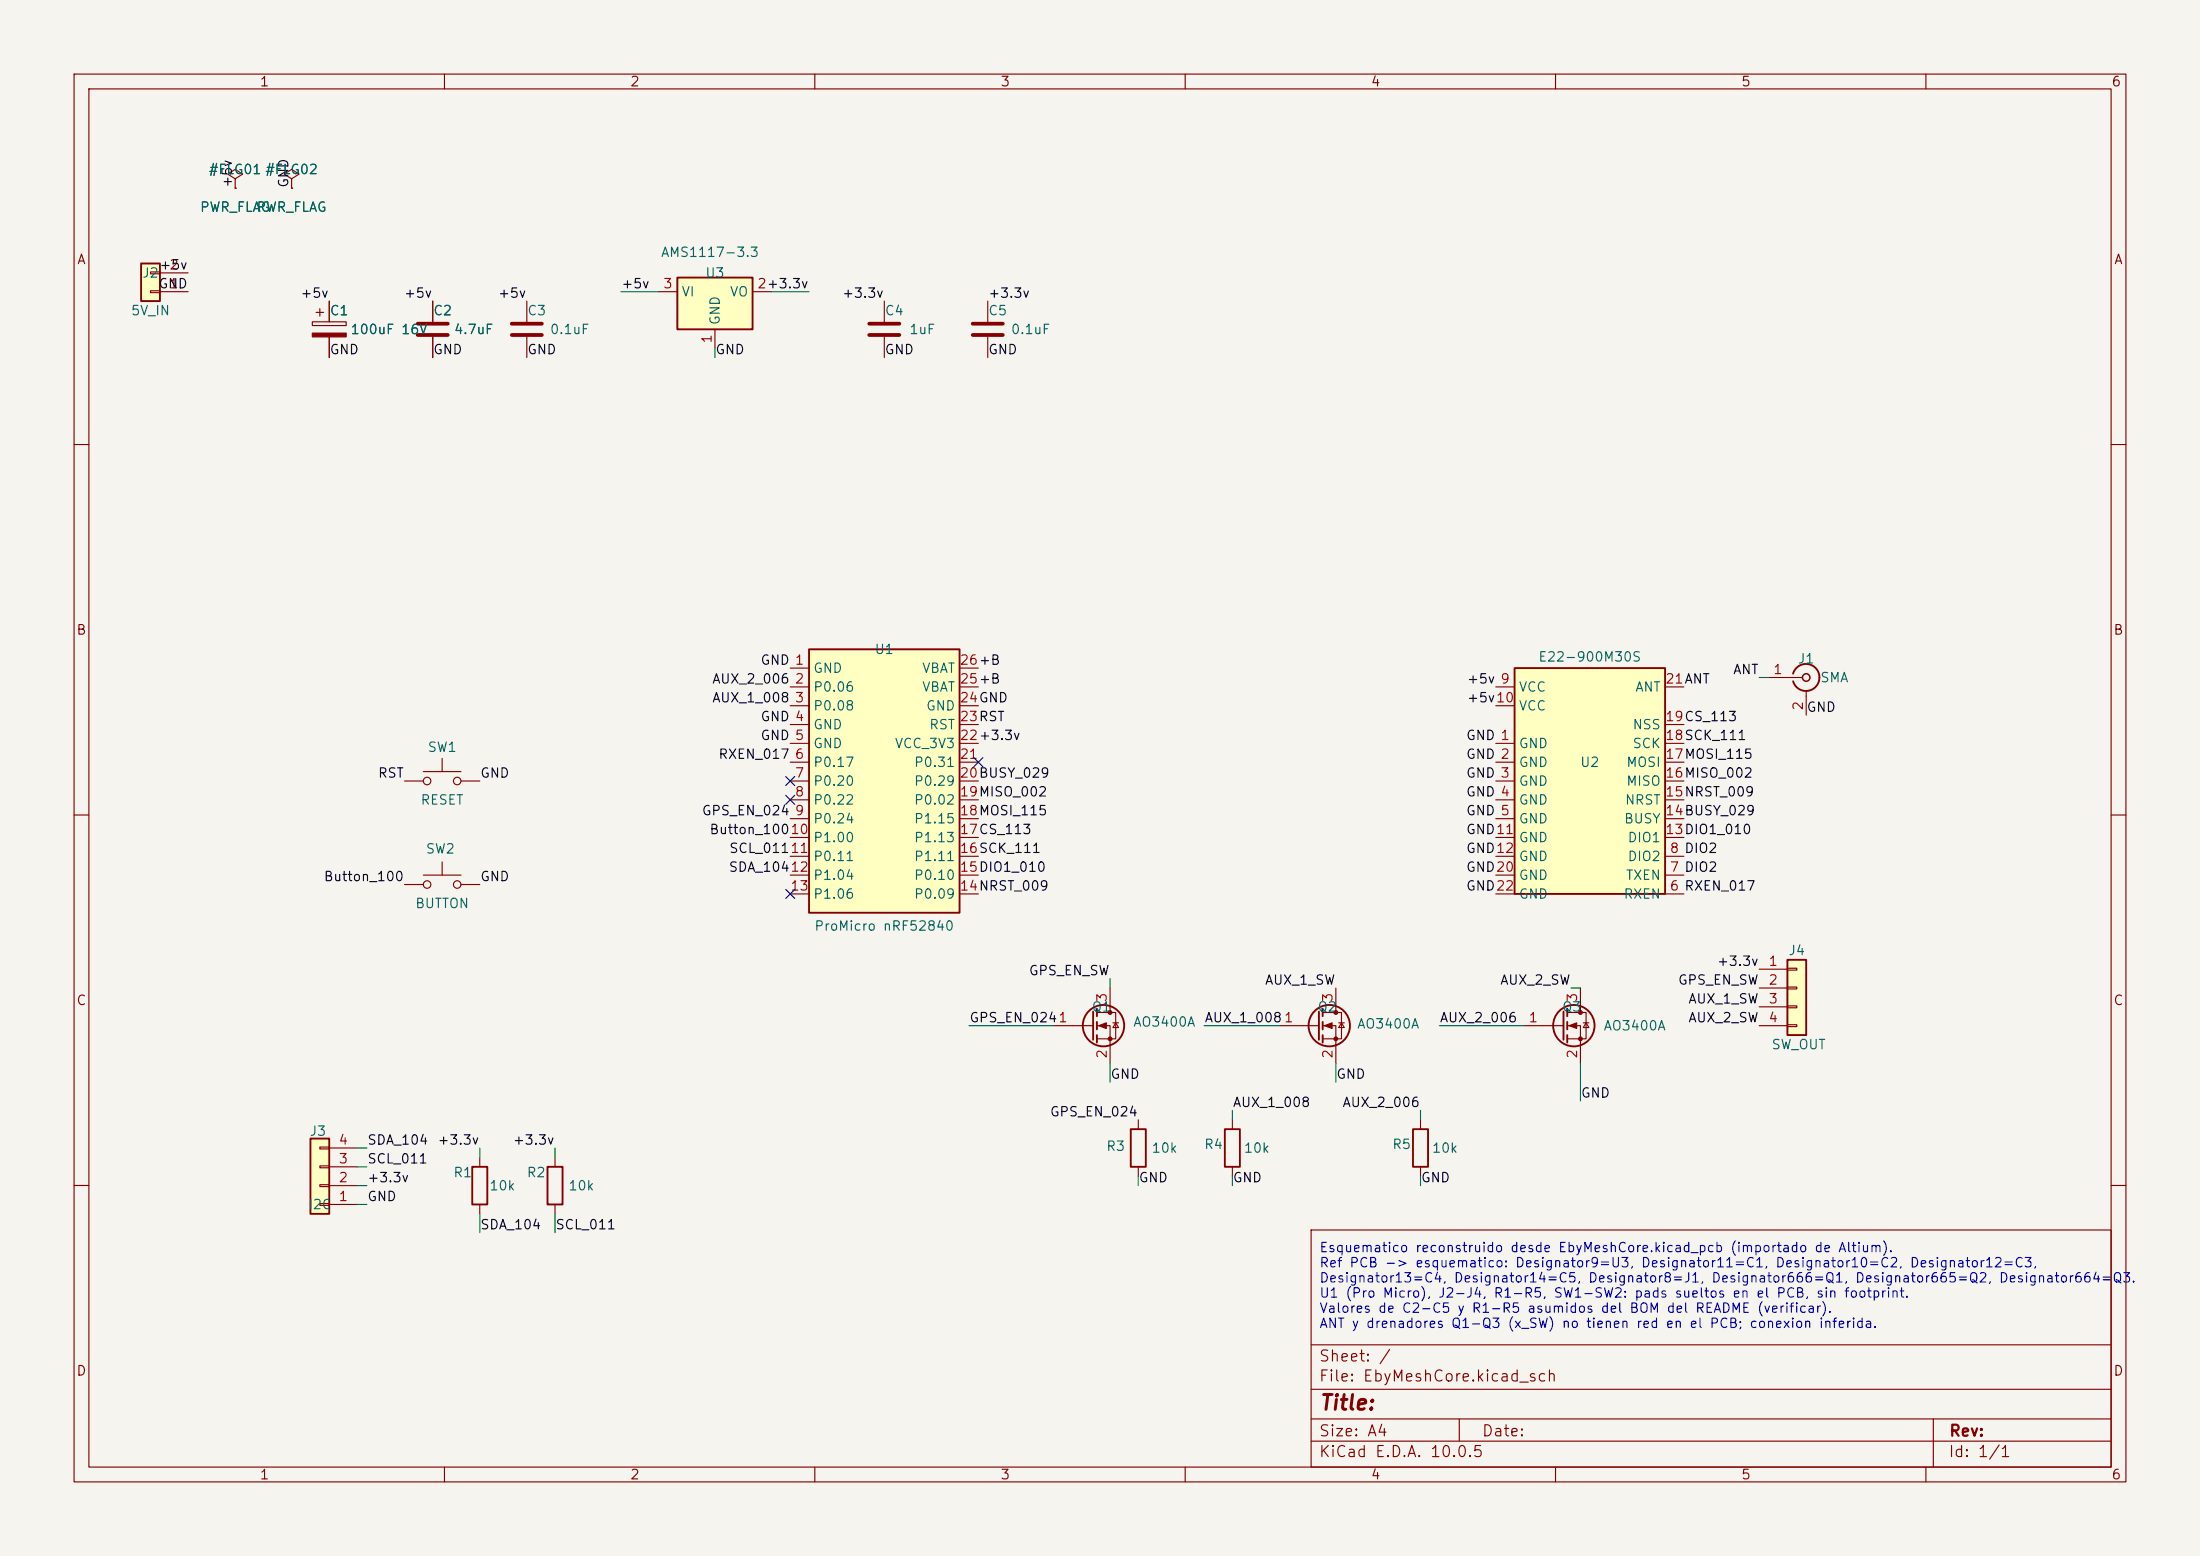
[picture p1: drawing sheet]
<svg xmlns="http://www.w3.org/2000/svg" width="297mm" height="210mm" viewBox="0 0 297 210" stroke-linecap="round" stroke-linejoin="round" font-family="sans-serif">
<path d="M0 0h297v210h-297z" fill="#f5f4ef" stroke="#f5f4ef" stroke-width=".14"/>
<g fill="none" stroke="#840000" stroke-width=".15">
<path d="M10 10h277v190h-277zM12 12h273v186h-273zM60 10v2M110 10v2M160 10v2M210 10v2M260 10v2M10 60h2M285 60h2M10 110h2M285 110h2M10 160h2"/>
<path d="M177 166h108v32h-108zM285 160h2M60 198v2M110 198v2M160 198v2M177 194.5h108M177 191.5h108M177 187.5h108M177 181.5h108M197 191.5v3M210 198v2M260 198v2"/>
<path d="M261 191.5v6.5"/>
</g>
<path d="M241.3 129.5h2.5v10.2h-2.5z" fill="#ffffc2"/>
<path d="M241.3 129.5h2.5v10.2h-2.5z" fill="none" stroke="#840000" stroke-width=".25"/>
<path d="M237.5 130.8h3.8M237.5 133.4h3.8M237.5 135.9h3.8M237.5 138.4h3.8M241.3 130.7h1.3v.2h-1.3zM241.3 133.2h1.3v.3h-1.3zM241.3 135.8h1.3v.2h-1.3zM241.3 138.3h1.3v.3h-1.3z" fill="none" stroke="#840000" stroke-width=".15"/>
<path d="M204.5 90.2h20.3v30.5h-20.3z" fill="#ffffc2"/>
<path d="M204.5 90.2h20.3v30.5h-20.3z" fill="none" stroke="#840000" stroke-width=".25"/>
<g fill="none" stroke="#840000" stroke-width=".15">
<path d="M58.4 40.6v2.8M58.4 45.5v2.8M119.4 40.6v2.8M119.4 45.5v2.8M201.9 92.7h2.6M201.9 95.3h2.6M224.8 92.7h2.5M224.8 97.8h2.5M54.6 105.4h2.5M54.6 119.4h2.5M57.1 118.1h5.1M57.1 104.1h5.1"/>
<path d="M59.7 102.4v1.7M59.7 116.3v1.8M62.2 105.4h2.6M62.2 119.4h2.6M201.9 100.3h2.6M201.9 102.9h2.6M201.9 105.4h2.6M201.9 108h2.6M201.9 110.5h2.6M201.9 118.1h2.6M201.9 115.6h2.6M201.9 113h2.6"/>
<path d="M224.8 100.3h2.5M224.8 102.9h2.5M224.8 105.4h2.5M224.8 108h2.5M224.8 110.5h2.5M224.8 118.1h2.5M224.8 115.6h2.5M224.8 113h2.5M201.9 120.7h2.6M224.8 120.7h2.5"/>
<circle cx="57.7" cy="119.4" r=".51"/>
<circle cx="57.7" cy="105.4" r=".51"/>
<circle cx="61.7" cy="105.4" r=".51"/>
<circle cx="61.7" cy="119.4" r=".51"/>
</g>
<path d="M56.4 43.7h4.1M56.4 45.2h4.1M117.3 43.7h4.1M117.3 45.2h4.1" fill="none" stroke="#840000" stroke-width=".51"/>
<path d="M109.2 87.6h20.3v35.6h-20.3z" fill="#ffffc2"/>
<path d="M109.2 87.6h20.3v35.6h-20.3z" fill="none" stroke="#840000" stroke-width=".25"/>
<g fill="none" stroke="#840000" stroke-width=".15">
<path d="M106.7 90.2h2.5M106.7 92.7h2.5M106.7 95.3h2.5M106.7 97.8h2.5M129.5 90.2h2.6M129.5 92.7h2.6M129.5 95.3h2.6M129.5 97.8h2.6M106.7 100.3h2.5M106.7 102.9h2.5M106.7 105.4h2.5M106.7 108h2.5"/>
<path d="M106.7 110.5h2.5M106.7 113h2.5M106.7 115.6h2.5M106.7 118.1h2.5M129.5 100.3h2.6M129.5 102.9h2.6M129.5 105.4h2.6M129.5 108h2.6M129.5 110.5h2.6M129.5 113h2.6M129.5 115.6h2.6M129.5 118.1h2.6"/>
<path d="M106.7 120.7h2.5M129.5 120.7h2.6"/>
</g>
<path d="M41.9 153.7h2.5v10.1h-2.5z" fill="#ffffc2"/>
<g fill="none" stroke="#840000" stroke-width=".25">
<path d="M242.1 90.9a1.81 1.81 0 0 1 2.7-1 1.81 1.81 0 0 1 .1 3 1.81 1.81 0 0 1-2.8-1M211.1 136.5v3.8M211.6 136.1v1.1M211.6 137.9v1M211.6 139.7v1M41.9 153.7h2.5v10.1h-2.5zM165.4 152.4h2v5.1h-2zM190.8 152.4h2v5.1h-2z"/>
<circle cx="212.5" cy="138.4" r="2.79"/>
</g>
<g fill="none" stroke="#840000" stroke-width=".15">
<path d="M31.7 24.1l1.1-.6-1.1-.6-1 .6 1 .6v1.3M31.7 25.4h.1M39.4 24.1l1-.6-1-.6-1 .6 1 .6v1.3M39.4 25.4h.1M133.3 40.6v2.8M133.3 45.5v2.8M238.8 91.4h4.5M243.8 93.2v3.3M205.7 138.4h5.4M211.6 136.7h2.5v3.5h-2.5M211.6 138.4h1.8v5.1M213.4 133.4v3.3"/>
<path d="M213.7 138h.8M214.1 138l.4 .7h-.8zM43.2 159.9h1.2v.2h-1.2zM43.2 157.4h1.2v.2h-1.2zM43.2 154.8h1.2v.3h-1.2zM44.4 157.5h3.9M44.4 154.9h3.9M166.4 151.1v1.3M166.4 157.5v1.3M191.8 151.1v1.3M191.8 157.5v1.3M43.2 162.4h1.2v.3h-1.2z"/>
<path d="M44.4 162.6h3.9M44.4 160h3.9"/>
</g>
<g fill="#840000" stroke="#840000" stroke-width=".15">
<path d="M211.8 138.4l1.1-.4v.8z"/>
<circle cx="213.4" cy="136.7" r=".25"/>
<circle cx="213.4" cy="140.2" r=".25"/>
</g>
<path d="M131.3 43.7h4.1M131.3 45.2h4.1" fill="none" stroke="#840000" stroke-width=".51"/>
<circle cx="243.8" cy="91.4" r=".51" fill="none" stroke="#840000" stroke-width=".2"/>
<path d="M19 35.6h2.6v5h-2.6z" fill="#ffffc2"/>
<path d="M19 35.6h2.6v5h-2.6z" fill="none" stroke="#840000" stroke-width=".25"/>
<path d="M20.3 39.2h1.3v.3h-1.3zM20.3 36.7h1.3v.3h-1.3zM21.6 39.4h3.8M21.6 36.8h3.8M42.2 43.4h4.5v.5h-4.5zM42.7 42.2h1M43.2 41.7v1M44.4 40.6v2.8M44.4 45.5v2.8M71.1 40.6v2.8M71.1 45.5v2.8" fill="none" stroke="#840000" stroke-width=".15"/>
<path d="M42.2 45h4.5v.5h-4.5z" fill="#840000" stroke="#840000" stroke-width=".15"/>
<path d="M69.1 43.7h4.1M69.1 45.2h4.1" fill="none" stroke="#840000" stroke-width=".51"/>
<path d="M91.4 37.5h10.2v7h-10.2z" fill="#ffffc2"/>
<g fill="none" stroke="#840000" stroke-width=".25">
<path d="M91.4 37.5h10.2v7h-10.2zM147.6 136.5v3.8M148.1 136.1v1.1M148.1 137.9v1M148.1 139.7v1M178.1 136.5v3.8M178.6 136.1v1.1M178.6 137.9v1M178.6 139.7v1M63.8 157.5h2v5.1h-2zM73.9 157.5h2v5.1h-2zM152.7 152.4h2v5.1h-2z"/>
<circle cx="149" cy="138.4" r="2.79"/>
<circle cx="179.5" cy="138.4" r="2.79"/>
</g>
<g fill="none" stroke="#840000" stroke-width=".15">
<path d="M31.7 25.4h.1M39.4 25.4h.1M88.9 39.4h2.5M101.6 39.4h2.5M44.4 40.6v2.8M44.4 45.5v2.8M58.4 40.6v2.8M58.4 45.5v2.8M96.5 44.5v2.5M142.2 138.4h5.4M148.1 136.7h2.5v3.5h-2.5M148.1 138.4h1.8v5.1"/>
<path d="M149.9 133.4v3.3M150.2 138h.8M150.6 138l.4 .7h-.8zM172.7 138.4h5.4M178.6 136.7h2.5v3.5h-2.5M178.6 138.4h1.7v5.1M180.3 133.4v3.3M180.7 138h.8M181.1 138l.4 .7h-.8zM64.8 156.2v1.3M74.9 156.2v1.3M153.7 151.1v1.3"/>
<path d="M153.7 157.5v1.3M64.8 162.6v1.2M74.9 162.6v1.2"/>
</g>
<g fill="#840000" stroke="#840000" stroke-width=".15">
<path d="M178.8 138.4l1-.4v.8z"/>
<path d="M148.3 138.4l1.1-.4v.8z"/>
<circle cx="180.3" cy="136.7" r=".25"/>
<circle cx="180.3" cy="140.2" r=".25"/>
<circle cx="149.9" cy="136.7" r=".25"/>
<circle cx="149.9" cy="140.2" r=".25"/>
</g>
<g fill="none" stroke="#009600" stroke-width=".15">
<path d="M83.8 39.4h5.1M104.1 39.4h5.1M96.5 47v1.3M237.5 91.4h1.3M130.8 138.4h11.4M149.9 132.1v1.3M162.6 138.4h10.1M194.3 138.4h11.4M212.1 133.4h1.3M48.3 154.9h1.2M48.3 157.5h1.2M64.8 154.9v1.3"/>
<path d="M74.9 154.9v1.3M149.9 143.5v2.6M153.7 158.8v1.2M166.4 149.9v1.2M166.4 158.8v1.2M180.3 143.5v2.6M191.8 149.9v1.2M191.8 158.8v1.2M213.4 143.5v5.1M48.3 160h1.2M48.3 162.6h1.2M64.8 163.8v2.6"/>
<path d="M74.9 163.8v2.6"/>
</g>
<path d="M106.1 107.3l1.2 1.3M106.1 104.8l1.2 1.2M107.3 107.3l-1.2 1.3M107.3 104.8l-1.2 1.2M131.5 102.3l1.2 1.2M132.7 102.3l-1.2 1.2M106.1 120l1.2 1.3M107.3 120l-1.2 1.3" fill="none" stroke="#000084" stroke-width=".15"/>
<text font-size="2" fill="#840000" x="178" y="190.8">Title:</text>
<g font-size="1.5" fill="#840000">
<text x="178" y="184.1">Sheet: /</text>
<text x="178" y="186.8">File: EbyMeshCore.kicad_sch</text>
<text x="178" y="197">KiCad E.D.A. 10.0.5</text>
<text x="178" y="194.2">Size: A4</text>
<text x="200" y="194.2">Date:</text>
<text x="263" y="197">Id: 1/1</text>
<text x="263" y="194.2">Rev:</text>
</g>
<g font-size="1.3" fill="#840000">
<text x="35" y="12">1</text>
<text x="85" y="12">2</text>
<text x="135" y="12">3</text>
<text x="185" y="12">4</text>
<text x="235" y="12">5</text>
<text x="285" y="12">6</text>
<text x="10.3" y="36">A</text>
<text x="285.3" y="36">A</text>
<text x="10.2" y="86">B</text>
<text x="285.2" y="86">B</text>
<text x="10.2" y="136">C</text>
<text x="285.2" y="136">C</text>
<text x="10.2" y="186">D</text>
<text x="285.2" y="186">D</text>
<text x="35" y="200">1</text>
<text x="85" y="200">2</text>
<text x="135" y="200">3</text>
<text x="185" y="200">4</text>
<text x="235" y="200">5</text>
<text x="285" y="200">6</text>
</g>
<g font-size="1.3" fill="#006464">
<text x="28.1" y="23.8">#FLG01 #FLG02</text>
<text x="26.9" y="28.9">PWR_FLAG</text>
<text x="34.5" y="28.9">PWR_FLAG</text>
<text x="89.1" y="35">AMS1117-3.3</text>
<text x="19.1" y="37.8">J2</text>
<text x="91.9" y="40.3">VI</text>
<text x="95.1" y="37.8">U3</text>
<text x="98.4" y="40.3">VO</text>
<text x="17.6" y="42.9">5V_IN</text>
<text x="44.4" y="42.9">C1</text>
<text x="47.2" y="45.4">100uF 16V</text>
<text x="58.4" y="42.9">C2</text>
<text x="61.2" y="45.4">4.7uF</text>
<text x="71.1" y="42.9">C3</text>
<text x="74.2" y="45.4">0.1uF</text>
<text x="97.5" y="44" transform="rotate(-90 97.5 44)">GND</text>
<text x="119.4" y="42.9">C4</text>
<text x="122.7" y="45.4">1uF</text>
<text x="133.3" y="42.9">C5</text>
<text x="136.4" y="45.4">0.1uF</text>
<text x="118" y="88.6">U1</text>
<text x="207.6" y="89.6">E22-900M30S</text>
<text x="242.6" y="89.9">J1</text>
<text x="109.7" y="91.1">GND</text>
<text x="109.7" y="93.7">P0.06</text>
<text x="124.4" y="93.7">VBAT</text>
<text x="124.4" y="91.1">VBAT</text>
<text x="205" y="93.7">VCC</text>
<text x="220.7" y="93.7">ANT</text>
<text x="245.6" y="92.4">SMA</text>
<text x="57.6" y="101.8">SW1</text>
<text x="109.7" y="96.2">P0.08</text>
<text x="109.7" y="98.8">GND</text>
<text x="109.7" y="101.3">GND</text>
<text x="120.7" y="101.3">VCC_3V3</text>
<text x="124.9" y="96.2">GND</text>
<text x="125.4" y="98.8">RST</text>
<text x="205" y="101.3">GND</text>
<text x="205" y="96.2">VCC</text>
<text x="220.3" y="101.3">SCK</text>
<text x="220.3" y="98.8">NSS</text>
<text x="109.7" y="103.8">P0.17</text>
<text x="109.7" y="106.4">P0.20</text>
<text x="123.3" y="106.4">P0.29</text>
<text x="123.3" y="103.8">P0.31</text>
<text x="205" y="103.8">GND</text>
<text x="205" y="106.4">GND</text>
<text x="213.2" y="103.8">U2</text>
<text x="219.5" y="106.4">MISO</text>
<text x="219.5" y="103.8">MOSI</text>
<text x="56.7" y="108.9">RESET</text>
<text x="109.7" y="108.9">P0.22</text>
<text x="109.7" y="111.5">P0.24</text>
<text x="109.7" y="114">P1.00</text>
<text x="123.3" y="114">P1.13</text>
<text x="123.3" y="111.5">P1.15</text>
<text x="123.3" y="108.9">P0.02</text>
<text x="205" y="108.9">GND</text>
<text x="205" y="111.5">GND</text>
<text x="205" y="114">GND</text>
<text x="219.2" y="111.5">BUSY</text>
<text x="219.3" y="108.9">NRST</text>
<text x="219.6" y="114">DIO1</text>
<text x="57.4" y="115.5">SW2</text>
<text x="109.7" y="116.5">P0.11</text>
<text x="109.7" y="119.1">P1.04</text>
<text x="123.3" y="119.1">P0.10</text>
<text x="123.3" y="116.5">P1.11</text>
<text x="205" y="116.5">GND</text>
<text x="205" y="119.1">GND</text>
<text x="219.4" y="119.1">TXEN</text>
<text x="219.6" y="116.5">DIO2</text>
<text x="56" y="122.9">BUTTON</text>
<text x="109.7" y="121.6">P1.06</text>
<text x="109.8" y="125.9">ProMicro nRF52840</text>
<text x="123.3" y="121.6">P0.09</text>
<text x="205" y="121.6">GND</text>
<text x="219.1" y="121.6">RXEN</text>
<text x="241.4" y="129.2">J4</text>
<text x="147.3" y="136.9">Q1</text>
<text x="177.8" y="136.9">Q2</text>
<text x="210.8" y="136.9">Q3</text>
<text x="152.9" y="138.9">AO3400A</text>
<text x="183.1" y="139.1">AO3400A</text>
<text x="216.4" y="139.4">AO3400A</text>
<text x="239.1" y="141.9">SW_OUT</text>
<text x="41.7" y="153.6">J3</text>
<text x="149.3" y="155.6">R3</text>
<text x="155.4" y="155.9">10k</text>
<text x="162.5" y="155.4">R4</text>
<text x="167.8" y="155.9">10k</text>
<text x="187.9" y="155.4">R5</text>
<text x="193.2" y="155.9">10k</text>
<text x="61.1" y="159.2">R1</text>
<text x="66" y="161">10k</text>
<text x="71" y="159.2">R2</text>
<text x="76.6" y="161">10k</text>
<text x="41.5" y="163.5">I2C</text>
</g>
<g font-size="1.3" fill="#0f0f0f">
<text x="31.6" y="25.4" transform="rotate(-90 31.6 25.4)">+5v</text>
<text x="39.2" y="25.4" transform="rotate(-90 39.2 25.4)">GND</text>
<text x="21.3" y="39.2">GND</text>
<text x="21.4" y="36.7">+5v</text>
<text x="40.5" y="40.5">+5v</text>
<text x="54.4" y="40.5">+5v</text>
<text x="67.1" y="40.5">+5v</text>
<text x="83.8" y="39.2">+5v</text>
<text x="113.6" y="40.5">+3.3v</text>
<text x="133.3" y="40.5">+3.3v</text>
<text x="44.4" y="48.1">GND</text>
<text x="58.4" y="48.1">GND</text>
<text x="71.1" y="48.1">GND</text>
<text x="96.5" y="48.1">GND</text>
<text x="119.4" y="48.1">GND</text>
<text x="133.3" y="48.1">GND</text>
<text x="96.1" y="92.6">AUX_2_006</text>
<text x="96.1" y="95.1">AUX_1_008</text>
<text x="102.6" y="90">GND 1</text>
<text x="198" y="92.6">+5v 9</text>
<text x="198" y="95.1">+5v10</text>
<text x="233.9" y="91.3">ANT</text>
<text x="102.6" y="97.7">GND 4</text>
<text x="102.6" y="100.2">GND 5</text>
<text x="197.8" y="100.2">GND 1</text>
<text x="243.8" y="96.4">GND</text>
<text x="50.9" y="105.3">RST</text>
<text x="64.7" y="105.3">GND</text>
<text x="96.9" y="102.7">RXEN_017</text>
<text x="197.8" y="102.7">GND 2</text>
<text x="197.8" y="105.3">GND 3</text>
<text x="197.8" y="107.8">GND 4</text>
<text x="94.7" y="110.4">GPS_EN_024</text>
<text x="95.7" y="112.9">Button_10010</text>
<text x="197.8" y="112.9">GND11</text>
<text x="197.8" y="110.4">GND 5</text>
<text x="43.6" y="119.3">Button_100</text>
<text x="64.7" y="119.3">GND</text>
<text x="98.3" y="118">SDA_10412</text>
<text x="98.3" y="115.4">SCL_01111</text>
<text x="197.8" y="115.4">GND12</text>
<text x="197.8" y="118">GND20</text>
<text x="197.8" y="120.5">GND22</text>
<text x="138.8" y="132">GPS_EN_SW</text>
<text x="231.7" y="130.7">+3.3v</text>
<text x="170.7" y="133.2">AUX_1_SW</text>
<text x="202.4" y="133.2">AUX_2_SW</text>
<text x="226.4" y="133.2">GPS_EN_SW</text>
<text x="227.8" y="135.8">AUX_1_SW</text>
<text x="130.8" y="138.3">GPS_EN_0241</text>
<text x="162.5" y="138.3">AUX_1_0081</text>
<text x="194.3" y="138.3">AUX_2_006</text>
<text x="227.8" y="138.3">AUX_2_SW</text>
<text x="149.8" y="145.9">GND</text>
<text x="166.3" y="149.7">AUX_1_008</text>
<text x="180.3" y="145.9">GND</text>
<text x="181.1" y="149.7">AUX_2_006</text>
<text x="213.3" y="148.5">GND</text>
<text x="49.5" y="154.8">SDA_104</text>
<text x="59" y="154.8">+3.3v</text>
<text x="69.1" y="154.8">+3.3v</text>
<text x="141.7" y="151">GPS_EN_024</text>
<text x="49.5" y="159.9">+3.3v</text>
<text x="49.5" y="157.4">SCL_011</text>
<text x="153.6" y="159.9">GND</text>
<text x="166.3" y="159.9">GND</text>
<text x="191.7" y="159.9">GND</text>
<text x="49.5" y="162.4">GND</text>
<text x="64.7" y="166.2">SDA_104</text>
<text x="74.9" y="166.2">SCL_011</text>
</g>
<g font-size="1.3" fill="#a90000">
<text x="22.8" y="39.2">1</text>
<text x="22.8" y="36.7">2</text>
<text x="89.4" y="39.2">3</text>
<text x="102.1" y="39.2">2+3.3v</text>
<text x="96.4" y="46.5" transform="rotate(-90 96.4 46.5)">1</text>
<text x="107.2" y="92.6">2</text>
<text x="107.2" y="95.1">3</text>
<text x="129.5" y="95.1">24GND</text>
<text x="129.5" y="92.6">25+B</text>
<text x="129.5" y="90">26+B</text>
<text x="224.7" y="92.6">21ANT</text>
<text x="239.3" y="91.3">1</text>
<text x="243.7" y="96" transform="rotate(-90 243.7 96)">2</text>
<text x="129.5" y="100.2">22+3.3v</text>
<text x="129.5" y="97.7">23RST</text>
<text x="224.7" y="100.2">18SCK_111</text>
<text x="224.7" y="97.7">19CS_113</text>
<text x="107.2" y="102.7">6</text>
<text x="107.2" y="105.3">7</text>
<text x="107.2" y="107.8">8</text>
<text x="129.5" y="107.8">19MISO_002</text>
<text x="129.5" y="105.3">20BUSY_029</text>
<text x="129.5" y="102.7">21</text>
<text x="224.7" y="107.8">15NRST_009</text>
<text x="224.7" y="105.3">16MISO_002</text>
<text x="224.7" y="102.7">17MOSI_115</text>
<text x="107.2" y="110.4">9</text>
<text x="129.5" y="112.9">17CS_113</text>
<text x="129.5" y="110.4">18MOSI_115</text>
<text x="224.7" y="112.9">13DIO1_010</text>
<text x="224.7" y="110.4">14BUSY_029</text>
<text x="129.5" y="118">15DIO1_010</text>
<text x="129.5" y="115.4">16SCK_111</text>
<text x="225.3" y="118">7 DIO2</text>
<text x="225.3" y="115.4">8 DIO2</text>
<text x="106.6" y="120.5">13</text>
<text x="129.5" y="120.5">14NRST_009</text>
<text x="225.3" y="120.5">6 RXEN_017</text>
<text x="238.7" y="130.7">1</text>
<text x="149.7" y="135.4" transform="rotate(-90 149.7 135.4)">3</text>
<text x="180.2" y="135.4" transform="rotate(-90 180.2 135.4)">3</text>
<text x="213.2" y="135.4" transform="rotate(-90 213.2 135.4)">3</text>
<text x="238.7" y="133.2">2</text>
<text x="238.7" y="135.8">3</text>
<text x="149.7" y="143" transform="rotate(-90 149.7 143)">2</text>
<text x="180.2" y="143" transform="rotate(-90 180.2 143)">2</text>
<text x="206.3" y="138.3">1</text>
<text x="213.2" y="143" transform="rotate(-90 213.2 143)">2</text>
<text x="238.7" y="138.3">4</text>
<text x="45.6" y="154.8">4</text>
<text x="45.6" y="159.9">2</text>
<text x="45.6" y="157.3">3</text>
<text x="45.6" y="162.4">1</text>
</g>
<g font-size="1.3" fill="#0000c2">
<text x="178" y="169.3">Esquematico reconstruido desde EbyMeshCore.kicad_pcb (importado de Altium).</text>
<text x="178" y="171.4">Ref PCB -&gt; esquematico: Designator9=U3, Designator11=C1, Designator10=C2, Designator12=C3,</text>
<text x="178" y="173.4">Designator13=C4, Designator14=C5, Designator8=J1, Designator666=Q1, Designator665=Q2, Designator664=Q3.</text>
<text x="178" y="175.5">U1 (Pro Micro), J2-J4, R1-R5, SW1-SW2: pads sueltos en el PCB, sin footprint.</text>
<text x="178" y="177.5">Valores de C2-C5 y R1-R5 asumidos del BOM del README (verificar).</text>
<text x="178" y="179.5">ANT y drenadores Q1-Q3 (x_SW) no tienen red en el PCB; conexion inferida.</text>
</g>
</svg>
